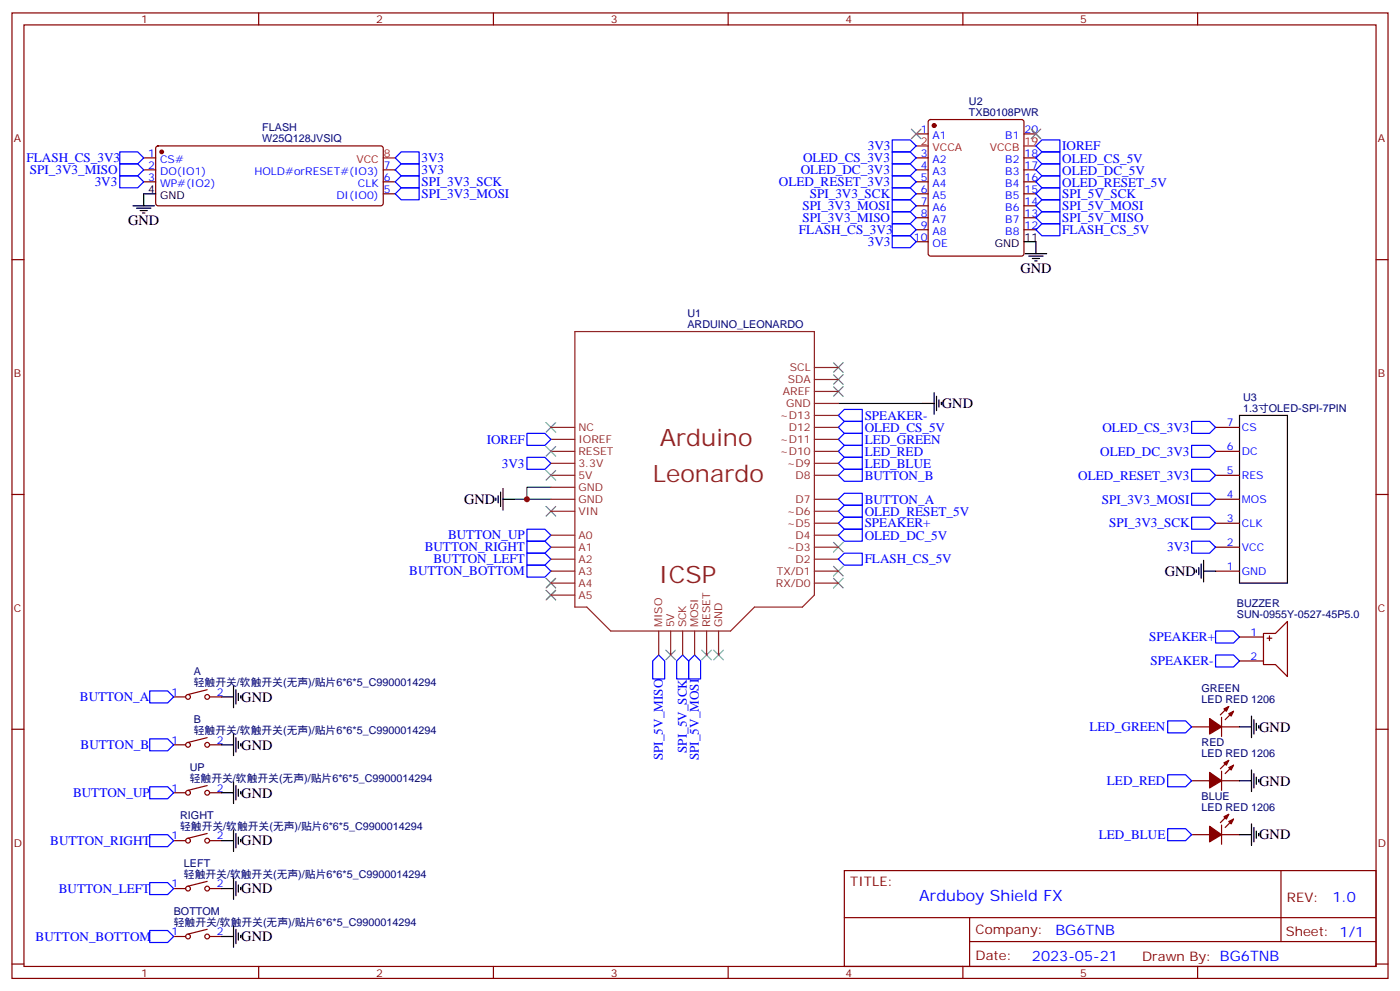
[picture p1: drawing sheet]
<svg xmlns="http://www.w3.org/2000/svg" width="412mm" height="292mm" viewBox="0 0 412 292" stroke-linecap="round" stroke-linejoin="round" font-family="sans-serif">
<g fill="none" stroke="#870000" stroke-width=".35">
<path d="M3.5 3.8h405.4v284.3h-405.4zM7.1 7.3h398.2v277.3h-398.2zM76.2 3.8v3.5M145.3 3.8v3.5M214.5 3.8v3.5M283.6 3.8v3.5M352.8 3.8v3.5M269.9 39.4h3.5M273.6 35.4l.5-.2h26.8l.5 .2 .2 .5v38.8l-.2 .5-.5 .2h-26.8l-.5-.2-.2-.5v-38.8zM301.6 39.4h3.6M42.3 46.5h3.6M42.3 50h3.6"/>
<path d="M42.3 53.6h3.6M46.1 43.2l.5-.2h65.9l.4 .7-.1 16.5-.6 .4-65.9-.1-.4-.6v-16.2zM112.9 50h3.5M112.9 53.6h3.5M112.9 57.1h3.5M269.9 46.5h3.5M269.9 50h3.5M269.9 53.6h3.5M269.9 57.1h3.5M301.6 46.5h3.6M301.6 50h3.6M301.6 53.6h3.6"/>
<path d="M301.6 57.1h3.6M3.5 76.5h3.6M269.9 60.6h3.5M269.9 64.1h3.5M269.9 67.7h3.5M269.9 71.2h3.5M301.6 60.6h3.6M301.6 64.1h3.6M301.6 67.7h3.6M405.3 76.5h3.6M358.1 140h7M358.1 132.9h7"/>
<path d="M358.1 125.9h7M3.5 145.6h3.6M358.1 154.1h7M358.1 147h7M405.3 145.6h3.6M358.1 168.2h7M358.1 161.1h7M365.1 187.6h7.1M365.1 194.7h7.1M372.2 186.5h3.5l3.5-3.5v16.2l-3.5-3.5h-3.5zM373.2 188h1.4M373.9 187.3v1.4"/>
<path d="M3.5 214.8h3.6M51.2 205.2h3.5M51.2 219.4h3.5M61 203.1l-5.6 1.4M61 217.2l-5.6 1.5M61.7 205.2h3.6M61.7 219.4h3.6M351 214.1h5.3M359.8 214.1h5.3M359.8 211.2v5.7M361.9 208.1l-2.4 2.4M363.4 209.5l-2.5 2.4"/>
<path d="M405.3 214.8h3.6M51.2 233.5h3.5M61 231.4l-5.6 1.4M61.7 233.5h3.6M351 229.9h5.3M359.8 227.1v5.7M359.8 229.9h5.3M361.9 223.9l-2.4 2.5M361.9 239.8l-2.4 2.5M363.4 225.4l-2.5 2.4M51.2 247.6h3.5M61 245.5l-5.6 1.4"/>
<path d="M61 259.6l-5.6 1.4M61.7 247.6h3.6M248.7 256.4h156.6v28.2h-156.6zM351 245.8h5.3M359.8 243v5.6M359.8 245.8h5.3M363.4 241.2l-2.5 2.5M377.3 256.4v20.9M51.2 261.7h3.5M51.2 275.8h3.5M61 273.7l-5.6 1.4M61.7 261.7h3.6"/>
<path d="M61.7 275.8h3.6M248.7 270.2h156.5M285.6 277.3h119.6M285.6 270.2v14.2M3.5 283.9h3.6M76.2 284.6v3.5M145.3 284.6v3.5M214.5 284.6v3.5M283.6 284.6v3.5M352.8 284.6v3.5M405.3 283.9h3.6"/>
<circle cx="55.4" cy="205.2" r=".71"/>
<circle cx="55.4" cy="219.4" r=".71"/>
<circle cx="61" cy="205.2" r=".71"/>
<circle cx="61" cy="219.4" r=".71"/>
<circle cx="55.4" cy="233.5" r=".71"/>
<circle cx="61" cy="233.5" r=".71"/>
<circle cx="55.4" cy="247.6" r=".71"/>
<circle cx="61" cy="247.6" r=".71"/>
<circle cx="55.4" cy="275.8" r=".71"/>
<circle cx="55.4" cy="261.7" r=".71"/>
<circle cx="61" cy="275.8" r=".71"/>
<circle cx="61" cy="261.7" r=".71"/>
</g>
<g fill="none" stroke="#00f" stroke-width=".35">
<path d="M35.3 51.8h5.3l1.7 1.8-1.7 1.7h-5.3zM35.3 48.3h5.3l1.7 1.7-1.7 1.8h-5.3zM35.3 44.7h5.3l1.7 1.8-1.7 1.8h-5.3zM116.4 46.5l1.8-1.8h5.3v3.6h-5.3zM116.4 50l1.8-1.7h5.3v3.5h-5.3zM116.4 53.6l1.8-1.8h5.3v3.5h-5.3zM116.4 57.1l1.8-1.8h5.3v3.5h-5.3zM262.8 41.2h5.3l1.8 1.8-1.8 1.7h-5.3zM262.8 44.7h5.3l1.8 1.8-1.8 1.8h-5.3zM262.8 48.3h5.3l1.8 1.7-1.8 1.8h-5.3zM262.8 51.8h5.3l1.8 1.8-1.8 1.7h-5.3zM262.8 58.8h5.3l1.8 1.8-1.8 1.8h-5.3z"/>
<path d="M262.8 55.3h5.3l1.8 1.8-1.8 1.7h-5.3zM305.2 43l1.7-1.8h5.3v3.5h-5.3zM305.2 50l1.7-1.7h5.3v3.5h-5.3zM305.2 57.1l1.7-1.8h5.3v3.5h-5.3zM306.9 44.7h5.3v3.6h-5.3l-1.7-1.8zM306.9 51.8h5.3v3.5h-5.3l-1.7-1.7zM306.9 58.8h5.3v3.6h-5.3l-1.7-1.8zM262.8 69.4h5.3l1.8 1.8-1.8 1.8h-5.3zM262.8 62.4h5.3l1.8 1.7-1.8 1.8h-5.3zM262.8 65.9h5.3l1.8 1.8-1.8 1.7h-5.3zM305.2 64.1l1.7-1.7h5.3v3.5h-5.3zM306.9 65.9h5.3v3.5h-5.3l-1.7-1.7z"/>
<path d="M155.2 134.7h5.3l1.8 1.8-1.8 1.7h-5.3zM155.2 127.6h5.3l1.8 1.8-1.8 1.8h-5.3zM246.9 140l1.8-1.8h5.3v3.5h-5.3zM246.9 125.9l1.8-1.8h5.3v3.5h-5.3zM246.9 122.3l1.8-1.7h5.3v3.5h-5.3zM246.9 129.4l1.8-1.8h5.3v3.6h-5.3zM246.9 132.9l1.8-1.7h5.3v3.5h-5.3zM246.9 136.5l1.8-1.8h5.3v3.5h-5.3zM351 124.1h5.3l1.8 1.8-1.8 1.7h-5.3zM351 131.2h5.3l1.8 1.7-1.8 1.8h-5.3zM351 138.2h5.3l1.8 1.8-1.8 1.7h-5.3zM155.2 155.9h5.3l1.8 1.7-1.8 1.8h-5.3z"/>
<path d="M155.2 159.4h5.3l1.8 1.7-1.8 1.8h-5.3zM246.9 147l1.8-1.7h5.3v3.5h-5.3zM246.9 150.6l1.8-1.8h5.3v3.5h-5.3zM246.9 157.6l1.8-1.7h5.3v3.5h-5.3zM246.9 154.1l1.8-1.8h5.3v3.6h-5.3zM351 159.4h5.3l1.8 1.7-1.8 1.8h-5.3zM351 152.3h5.3l1.8 1.8-1.8 1.8h-5.3zM351 145.3h5.3l1.8 1.7-1.8 1.8h-5.3zM155.2 162.9h5.3l1.8 1.8-1.8 1.7h-5.3zM155.2 166.4h5.3l1.8 1.8-1.8 1.8h-5.3zM246.9 164.7l1.8-1.8h5.3v3.5h-5.3zM194 192.9l1.8 1.8v5.3h-3.5v-5.3z"/>
<path d="M201.1 192.9l1.7 1.8v5.3h-3.5v-5.3zM204.6 192.9l1.8 1.8v5.3h-3.6v-5.3zM358.1 185.8h5.3l1.7 1.8-1.7 1.8h-5.3zM358.1 192.9h5.3l1.7 1.8-1.7 1.7h-5.3zM44.1 203.5h5.3l1.8 1.7-1.8 1.8h-5.3zM44.1 217.6h5.3l1.8 1.8-1.8 1.7h-5.3zM344 212.3h5.2l1.8 1.8-1.8 1.7h-5.2zM44.1 231.7h5.3l1.8 1.8-1.8 1.7h-5.3zM344 228.2h5.2l1.8 1.7-1.8 1.8h-5.2zM44.1 245.8h5.3l1.8 1.8-1.8 1.7h-5.3zM44.1 259.9h5.3l1.8 1.8-1.8 1.8h-5.3zM344 244.1h5.2l1.8 1.7-1.8 1.8h-5.2z"/>
<path d="M44.1 274h5.3l1.8 1.8-1.8 1.8h-5.3z"/>
</g>
<g fill="#870000" stroke="#870000" stroke-width=".35">
<path d="M361.9 210.2l1.5-.7-.7 1.4z"/>
<path d="M360.5 208.8l1.4-.7-.7 1.4z"/>
<path d="M356.3 211.6l3.5 2.5-3.5 2.1z"/>
<path d="M361.9 226.1l1.5-.7-.7 1.4z"/>
<path d="M360.5 224.6l1.4-.7-.7 1.5z"/>
<path d="M356.3 227.5l3.5 2.4-3.5 2.2z"/>
<path d="M361.9 241.9l1.5-.7-.7 1.4z"/>
<path d="M360.5 240.5l1.4-.7-.7 1.4z"/>
<path d="M356.3 243.3l3.5 2.5-3.5 2.1z"/>
<circle cx="47.6" cy="44.7" r=".53"/>
<circle cx="275.2" cy="37" r=".53"/>
</g>
<g fill="none" stroke="#000" stroke-width=".35">
<path d="M45.9 57.1h-3.6v3.5M39.2 60.6h6.3M40.2 61.3h4.2M41.3 62h2.1M42 62.7h.7M301.6 71.2h3.6v3.5M302 74.7h6.3M303 75.4h4.3M304.1 76.1h2.1M304.8 76.8h.7M271.6 118.8h3.6M275.2 115.6v6.4"/>
<path d="M275.9 116.7v4.2M276.6 117.8v2.1M277.3 118.5v.7M365.1 122.3h14.1v49.4h-14.1zM146 146.7v.7M146.8 146v2.1M147.5 144.9v4.3M148.2 147h3.5M148.2 143.9v6.3M352.4 167.9v.7M353.1 167.1v2.2M353.8 166.1v4.2"/>
<path d="M354.5 168.2h3.6M354.5 165v6.4M65.3 205.2h3.5M65.3 219.4h3.5M68.8 202.1v6.3M68.8 216.2v6.3M69.5 203.1v4.3M69.5 217.2v4.3M70.2 204.2v2.1M70.2 218.3v2.1M70.9 204.9v.7M70.9 219v.7"/>
<path d="M365.1 214.1h3.6M368.7 210.9v6.3M369.4 211.9v4.3M370.1 213v2.1M370.8 213.7v.7M65.3 233.5h3.5M68.8 230.3v6.3M69.5 231.4v4.2M70.2 232.4v2.1M70.9 233.1v.7M365.1 229.9h3.6M368.7 226.8v6.3"/>
<path d="M369.4 227.8v4.3M370.1 228.9v2.1M370.8 229.6v.7M65.3 247.6h3.5M68.8 244.4v6.4M68.8 258.5v6.4M69.5 245.5v4.2M69.5 259.6v4.2M70.2 246.5v2.1M70.9 247.2v.7M365.1 245.8h3.6M368.7 242.6v6.4"/>
<path d="M369.4 243.7v4.2M370.1 244.8v2.1M370.8 245.5v.7M65.3 261.7h3.5M65.3 275.8h3.5M68.8 272.6v6.4M69.5 273.7v4.2M70.2 260.6v2.1M70.2 274.7v2.2M70.9 261.3v.7M70.9 275.4v.8"/>
</g>
<path d="M112.9 46.5h3.5M269.9 43h3.5M301.6 43h3.6" fill="none" stroke="#f00" stroke-width=".35"/>
<g fill="none" stroke="#3c3" stroke-width=".35">
<path d="M268.5 38l2.8 2.9M271.3 38l-2.8 2.9M303.7 38l2.9 2.9M306.6 38l-2.9 2.9M245.5 113.9l2.9 2.8M245.5 110.3l2.9 2.9M245.5 106.8l2.9 2.8M248.4 113.9l-2.9 2.8M248.4 110.3l-2.9 2.9M248.4 106.8l-2.9 2.8M160.9 124.5l2.8 2.8M160.9 131.5l2.8 2.8"/>
<path d="M160.9 138.6l2.8 2.8M163.7 124.5l-2.8 2.8M163.7 131.5l-2.8 2.8M163.7 138.6l-2.8 2.8M160.9 149.2l2.8 2.8M163.7 149.2l-2.8 2.8M245.5 159.7l2.9 2.9M248.4 159.7l-2.9 2.9M160.9 170.3l2.8 2.8M160.9 173.8l2.8 2.9M163.7 170.3l-2.8 2.8M163.7 173.8l-2.8 2.9"/>
<path d="M245.5 166.8l2.9 2.8M245.5 170.3l2.9 2.8M248.4 166.8l-2.9 2.8M248.4 170.3l-2.9 2.8M196.1 191.5l2.9 2.8M199 191.5l-2.9 2.8M206.7 191.5l2.8 2.8M209.5 191.5l-2.8 2.8M210.3 191.5l2.8 2.8M213.1 191.5l-2.8 2.8"/>
</g>
<path d="M246.9 118.8h24.7M151.7 147h10.6M162.3 143.5h-7.1v3.5" fill="none" stroke="#008700" stroke-width=".35"/>
<g fill="none" stroke="#8c2424" stroke-width=".35">
<path d="M169.3 97.6h70.6v77.7l-3.5 3.5h-14.2l-7 7h-35.3l-7-7h-3.6zM239.9 118.8h7M239.9 115.3h7M239.9 108.2h7M239.9 111.8h7M162.3 140h7M162.3 136.5h7M162.3 132.9h7M162.3 129.4h7M162.3 125.9h7M239.9 140h7M239.9 136.5h7"/>
<path d="M239.9 132.9h7M239.9 129.4h7M239.9 125.9h7M239.9 122.3h7M162.3 157.6h7M162.3 150.6h7M162.3 147h7M162.3 143.5h7M239.9 157.6h7M239.9 154.1h7M239.9 150.6h7M239.9 147h7"/>
<path d="M162.3 171.7h7M162.3 168.2h7M162.3 164.7h7M162.3 161.1h7M162.3 175.3h7M239.9 171.7h7M239.9 168.2h7M239.9 164.7h7M239.9 161.1h7M194 185.8v7.1M197.6 185.8v7.1M201.1 185.8v7.1"/>
<path d="M204.6 185.8v7.1M208.1 185.8v7.1M211.7 185.8v7.1"/>
</g>
<circle cx="155.2" cy="147" r=".88" fill="#c00"/>
<g font-size="7.1" fill="#8d2323">
<text x="194.3" y="131.5">Arduino</text>
<text x="192.3" y="142.1">Leonardo</text>
<text x="194" y="171.7">ICSP</text>
</g>
<text font-size="4.6" fill="#00f" x="270.8" y="265.4">Arduboy Shield FX</text>
<g font-size="4.2">
<text x="37.7" y="66.3">GND</text>
<text x="300.6" y="80.4">GND</text>
<text x="277.5" y="120.2">GND</text>
<text x="136.7" y="148.4">GND</text>
<text x="343.1" y="169.6">GND</text>
<text x="71.1" y="206.7">GND</text>
<text x="370.9" y="215.5">GND</text>
<text x="71.1" y="220.8">GND</text>
<text x="370.9" y="231.4">GND</text>
<text x="71.1" y="234.9">GND</text>
<text x="71.1" y="249">GND</text>
<text x="370.9" y="247.2">GND</text>
<text x="71.1" y="263.1">GND</text>
<text x="71.1" y="277.2">GND</text>
</g>
<g font-size="4.2" fill="#00f">
<text x="392.5" y="265.7">1.0</text>
<text x="310.9" y="275.2">BG6TNB</text>
<text x="304" y="283">2023-05-21</text>
</g>
<g font-size="3.9" fill="#00f">
<text x="7.8" y="47.8">FLASH_CS_3V3</text>
<text x="124.2" y="47.8">3V3</text>
<text x="236.5" y="47.8">OLED_CS_3V3</text>
<text x="255.6" y="44.2">3V3</text>
<text x="312.9" y="44.3">IOREF</text>
<text x="312.9" y="47.9">OLED_CS_5V</text>
<text x="8.8" y="51.3">SPI_3V3_MISO</text>
<text x="124.2" y="51.3">3V3</text>
<text x="235.9" y="51.3">OLED_DC_3V3</text>
<text x="312.9" y="51.4">OLED_DC_5V</text>
<text x="27.9" y="54.8">3V3</text>
<text x="124.1" y="54.8">SPI_3V3_SCK</text>
<text x="124.2" y="58.3">SPI_3V3_MOSI</text>
<text x="229.4" y="54.8">OLED_RESET_3V3</text>
<text x="238.5" y="58.3">SPI_3V3_SCK</text>
<text x="312.9" y="58.4">SPI_5V_SCK</text>
<text x="312.9" y="54.9">OLED_RESET_5V</text>
<text x="236.3" y="61.9">SPI_3V3_MOSI</text>
<text x="236.3" y="65.4">SPI_3V3_MISO</text>
<text x="312.9" y="61.9">SPI_5V_MOSI</text>
<text x="312.9" y="65.4">SPI_5V_MISO</text>
<text x="235.4" y="69">FLASH_CS_3V3</text>
<text x="312.9" y="69">FLASH_CS_5V</text>
<text x="255.6" y="72.4">3V3</text>
<text x="254.7" y="123.6">SPEAKER-</text>
<text x="143.4" y="130.6">IOREF</text>
<text x="254.7" y="127.2">OLED_CS_5V</text>
<text x="254.7" y="130.6">LED_GREEN</text>
<text x="324.7" y="127.1">OLED_CS_3V3</text>
<text x="147.8" y="137.7">3V3</text>
<text x="254.7" y="134.2">LED_RED</text>
<text x="254.7" y="137.7">LED_BLUE</text>
<text x="324.1" y="134.2">OLED_DC_3V3</text>
<text x="254.7" y="141.3">BUTTON_B</text>
<text x="317.6" y="141.3">OLED_RESET_3V3</text>
<text x="254.7" y="148.3">BUTTON_A</text>
<text x="324.5" y="148.3">SPI_3V3_MOSI</text>
<text x="254.7" y="151.9">OLED_RESET_5V</text>
<text x="254.7" y="155.3">SPEAKER+</text>
<text x="326.7" y="155.3">SPI_3V3_SCK</text>
<text x="132" y="158.9">BUTTON_UP</text>
<text x="254.7" y="158.9">OLED_DC_5V</text>
<text x="125.1" y="162.4">BUTTON_RIGHT</text>
<text x="127.7" y="165.9">BUTTON_LEFT</text>
<text x="254.7" y="165.9">FLASH_CS_5V</text>
<text x="343.8" y="162.3">3V3</text>
<text x="120.6" y="169.5">BUTTON_BOTTOM</text>
<text x="338.5" y="188.9">SPEAKER+</text>
<text x="338.9" y="195.9">SPEAKER-</text>
<text x="23.5" y="206.4">BUTTON_A</text>
<text x="320.9" y="215.3">LED_GREEN</text>
<text x="23.7" y="220.6">BUTTON_B</text>
<text x="202.4" y="221.8" transform="rotate(-90 202.4 221.8)">SPI_5V_SCK</text>
<text x="195.3" y="223.9" transform="rotate(-90 195.3 223.9)">SPI_5V_MISO</text>
<text x="205.9" y="223.9" transform="rotate(-90 205.9 223.9)">SPI_5V_MOSI</text>
<text x="326.1" y="231.2">LED_RED</text>
<text x="21.5" y="234.6">BUTTON_UP</text>
<text x="14.8" y="248.8">BUTTON_RIGHT</text>
<text x="323.7" y="247.1">LED_BLUE</text>
<text x="17.3" y="262.9">BUTTON_LEFT</text>
<text x="10.5" y="277">BUTTON_BOTTOM</text>
</g>
<g font-size="3.9" fill="#800">
<text x="250.5" y="261">TITLE:</text>
<text x="379.1" y="265.7">REV:</text>
<text x="287.4" y="275.2">Company:</text>
<text x="378.7" y="275.8">Sheet: 1/1</text>
<text x="287.4" y="282.9">Date:</text>
<text x="336.4" y="282.9">Drawn By: BG6TNB</text>
</g>
<g font-size="3.2" fill="#800">
<text x="41.6" y="6.8">1</text>
<text x="110.8" y="6.8">2</text>
<text x="179.9" y="6.8">3</text>
<text x="249.1" y="6.8">4</text>
<text x="318.2" y="6.8">5</text>
<text x="4.1" y="41.9">A</text>
<text x="405.9" y="41.9">A</text>
<text x="4.1" y="111.1">B</text>
<text x="405.9" y="111.1">B</text>
<text x="4.1" y="180.2">C</text>
<text x="405.9" y="180.2">C</text>
<text x="4.1" y="249.3">D</text>
<text x="405.9" y="249.3">D</text>
<text x="41.6" y="287.6">1</text>
<text x="110.8" y="287.6">2</text>
<text x="179.9" y="287.6">3</text>
<text x="249.1" y="287.6">4</text>
<text x="318.2" y="287.6">5</text>
</g>
<g font-size="3.2" fill="#000080">
<text x="285.4" y="34.1">TXB0108PWR</text>
<text x="285.4" y="31">U2</text>
<text x="77.3" y="41.8">W25Q128JVSIQ</text>
<text x="77.3" y="38.6">FLASH</text>
<text x="202.5" y="93.3">U1</text>
<text x="202.5" y="96.6">ARDUINO_LEONARDO</text>
<text x="366.2" y="118.1">U3</text>
<text x="366.2" y="121.3">1.3寸OLED-SPI-7PIN</text>
<text x="364.3" y="178.7">BUZZER</text>
<text x="364.3" y="182">SUN-0955Y-0527-45P5.0</text>
<text x="57.1" y="202.1">轻触开关/软触开关(无声)/贴片6*6*5_C9900014294</text>
<text x="57.1" y="198.9">A</text>
<text x="353.9" y="203.8">GREEN</text>
<text x="353.9" y="207">LED RED 1206</text>
<text x="57.1" y="213">B</text>
<text x="57.1" y="216.2">轻触开关/软触开关(无声)/贴片6*6*5_C9900014294</text>
<text x="353.9" y="219.7">RED</text>
<text x="55.9" y="227.1">UP</text>
<text x="353.9" y="222.9">LED RED 1206</text>
<text x="55.9" y="230.3">轻触开关/软触开关(无声)/贴片6*6*5_C9900014294</text>
<text x="353.9" y="238.8">LED RED 1206</text>
<text x="353.9" y="235.6">BLUE</text>
<text x="53.1" y="244.4">轻触开关/软触开关(无声)/贴片6*6*5_C9900014294</text>
<text x="53.1" y="241.2">RIGHT</text>
<text x="54.2" y="255.3">LEFT</text>
<text x="54.2" y="258.5">轻触开关/软触开关(无声)/贴片6*6*5_C9900014294</text>
<text x="51.2" y="269.5">BOTTOM</text>
<text x="51.2" y="272.6">轻触开关/软触开关(无声)/贴片6*6*5_C9900014294</text>
</g>
<g font-size="3.2" fill="#00f">
<text x="271.2" y="39.1">1</text>
<text x="274.7" y="40.9">A1</text>
<text x="296.1" y="40.9">B1</text>
<text x="301.8" y="39.1">20</text>
<text x="43.7" y="46.1">1</text>
<text x="47.2" y="47.9">CS#</text>
<text x="271.2" y="46.1">3</text>
<text x="274.7" y="47.9">A2</text>
<text x="296.1" y="47.9">B2</text>
<text x="301.8" y="46.1">18</text>
<text x="43.7" y="49.7">2</text>
<text x="43.7" y="53.2">3</text>
<text x="47.2" y="51.4">DO(IO1)</text>
<text x="74.9" y="51.4">HOLD#orRESET#(IO3)</text>
<text x="113.1" y="53.2">6</text>
<text x="113.1" y="49.7">7</text>
<text x="271.2" y="49.7">4</text>
<text x="271.2" y="53.2">5</text>
<text x="274.7" y="51.4">A3</text>
<text x="296.1" y="51.4">B3</text>
<text x="301.8" y="53.2">16</text>
<text x="301.8" y="49.7">17</text>
<text x="47.2" y="55">WP#(IO2)</text>
<text x="99.1" y="58.5">DI(IO0)</text>
<text x="105.4" y="55">CLK</text>
<text x="113.1" y="56.7">5</text>
<text x="271.2" y="56.7">6</text>
<text x="274.7" y="55">A4</text>
<text x="274.7" y="58.5">A5</text>
<text x="296.1" y="58.5">B5</text>
<text x="296.1" y="55">B4</text>
<text x="301.8" y="56.7">15</text>
<text x="271.2" y="60.3">7</text>
<text x="271.2" y="63.8">8</text>
<text x="274.7" y="62">A6</text>
<text x="274.7" y="65.5">A7</text>
<text x="296.1" y="65.5">B7</text>
<text x="296.1" y="62">B6</text>
<text x="301.8" y="63.8">13</text>
<text x="301.8" y="60.3">14</text>
<text x="269.2" y="70.8">10</text>
<text x="271.2" y="67.3">9</text>
<text x="274.7" y="69.1">A8</text>
<text x="296.1" y="69.1">B8</text>
<text x="301.8" y="67.3">12</text>
<text x="274.7" y="72.6">OE</text>
<text x="361.3" y="125.5">7</text>
<text x="365.8" y="126.9">CS</text>
<text x="361.3" y="132.6">6</text>
<text x="365.8" y="134">DC</text>
<text x="361.3" y="139.6">5</text>
<text x="365.8" y="141">RES</text>
<text x="361.3" y="146.7">4</text>
<text x="365.8" y="148.1">MOS</text>
<text x="361.3" y="153.7">3</text>
<text x="365.8" y="155.2">CLK</text>
<text x="361.3" y="160.8">2</text>
<text x="361.3" y="167.9">1</text>
<text x="365.8" y="162.2">VCC</text>
<text x="365.8" y="169.3">GND</text>
<text x="368.4" y="187.3">1</text>
<text x="368.4" y="194.3">2</text>
<text x="50.5" y="204.9">1</text>
<text x="63.9" y="204.9">2</text>
<text x="50.5" y="219">1</text>
<text x="63.9" y="219">2</text>
<text x="50.5" y="233.1">1</text>
<text x="63.9" y="233.1">2</text>
<text x="50.5" y="247.2">1</text>
<text x="63.9" y="247.2">2</text>
<text x="50.5" y="261.3">1</text>
<text x="63.9" y="261.3">2</text>
<text x="50.5" y="275.4">1</text>
<text x="63.9" y="275.4">2</text>
</g>
<g font-size="3.2" fill="#f00">
<text x="105" y="47.9">VCC</text>
<text x="113.1" y="46.1">8</text>
<text x="271.2" y="42.6">2</text>
<text x="274.7" y="44.4">VCCA</text>
<text x="291.5" y="44.4">VCCB</text>
<text x="301.8" y="42.6">19</text>
</g>
<g font-size="3.2">
<text x="43.7" y="56.7">4</text>
<text x="47.2" y="58.5">GND</text>
<text x="301.8" y="70.8">11</text>
<text x="293" y="72.6">GND</text>
</g>
<g font-size="3.2" fill="#8d2323">
<text x="232.1" y="112.8">SDA</text>
<text x="232.7" y="109.3">SCL</text>
<text x="230.6" y="116.3">AREF</text>
<text x="231.5" y="119.9">GND</text>
<text x="229.8" y="123.4">~D13</text>
<text x="170.4" y="130.5">IOREF</text>
<text x="170.4" y="126.9">NC</text>
<text x="229.8" y="130.5">~D11</text>
<text x="232.4" y="126.9">D12</text>
<text x="170.4" y="137.5">3.3V</text>
<text x="170.4" y="134">RESET</text>
<text x="229.8" y="134">~D10</text>
<text x="231.8" y="137.5">~D9</text>
<text x="170.4" y="141">5V</text>
<text x="234.4" y="141">D8</text>
<text x="170.4" y="148.1">GND</text>
<text x="170.4" y="144.6">GND</text>
<text x="234.4" y="148.1">D7</text>
<text x="170.4" y="151.6">VIN</text>
<text x="231.8" y="155.2">~D5</text>
<text x="231.8" y="151.6">~D6</text>
<text x="170.4" y="158.7">A0</text>
<text x="234.4" y="158.7">D4</text>
<text x="170.4" y="165.7">A2</text>
<text x="170.4" y="162.2">A1</text>
<text x="231.8" y="162.2">~D3</text>
<text x="234.4" y="165.7">D2</text>
<text x="170.4" y="172.8">A4</text>
<text x="170.4" y="169.3">A3</text>
<text x="228.5" y="172.8">RX/D0</text>
<text x="228.8" y="169.3">TX/D1</text>
<text x="170.4" y="176.3">A5</text>
<text x="195.1" y="184.8" transform="rotate(-90 195.1 184.8)">MISO</text>
<text x="198.6" y="184.8" transform="rotate(-90 198.6 184.8)">5V</text>
<text x="202.1" y="184.8" transform="rotate(-90 202.1 184.8)">SCK</text>
<text x="205.7" y="184.8" transform="rotate(-90 205.7 184.8)">MOSI</text>
<text x="209.2" y="184.8" transform="rotate(-90 209.2 184.8)">RESET</text>
<text x="212.7" y="184.8" transform="rotate(-90 212.7 184.8)">GND</text>
</g>
</svg>
